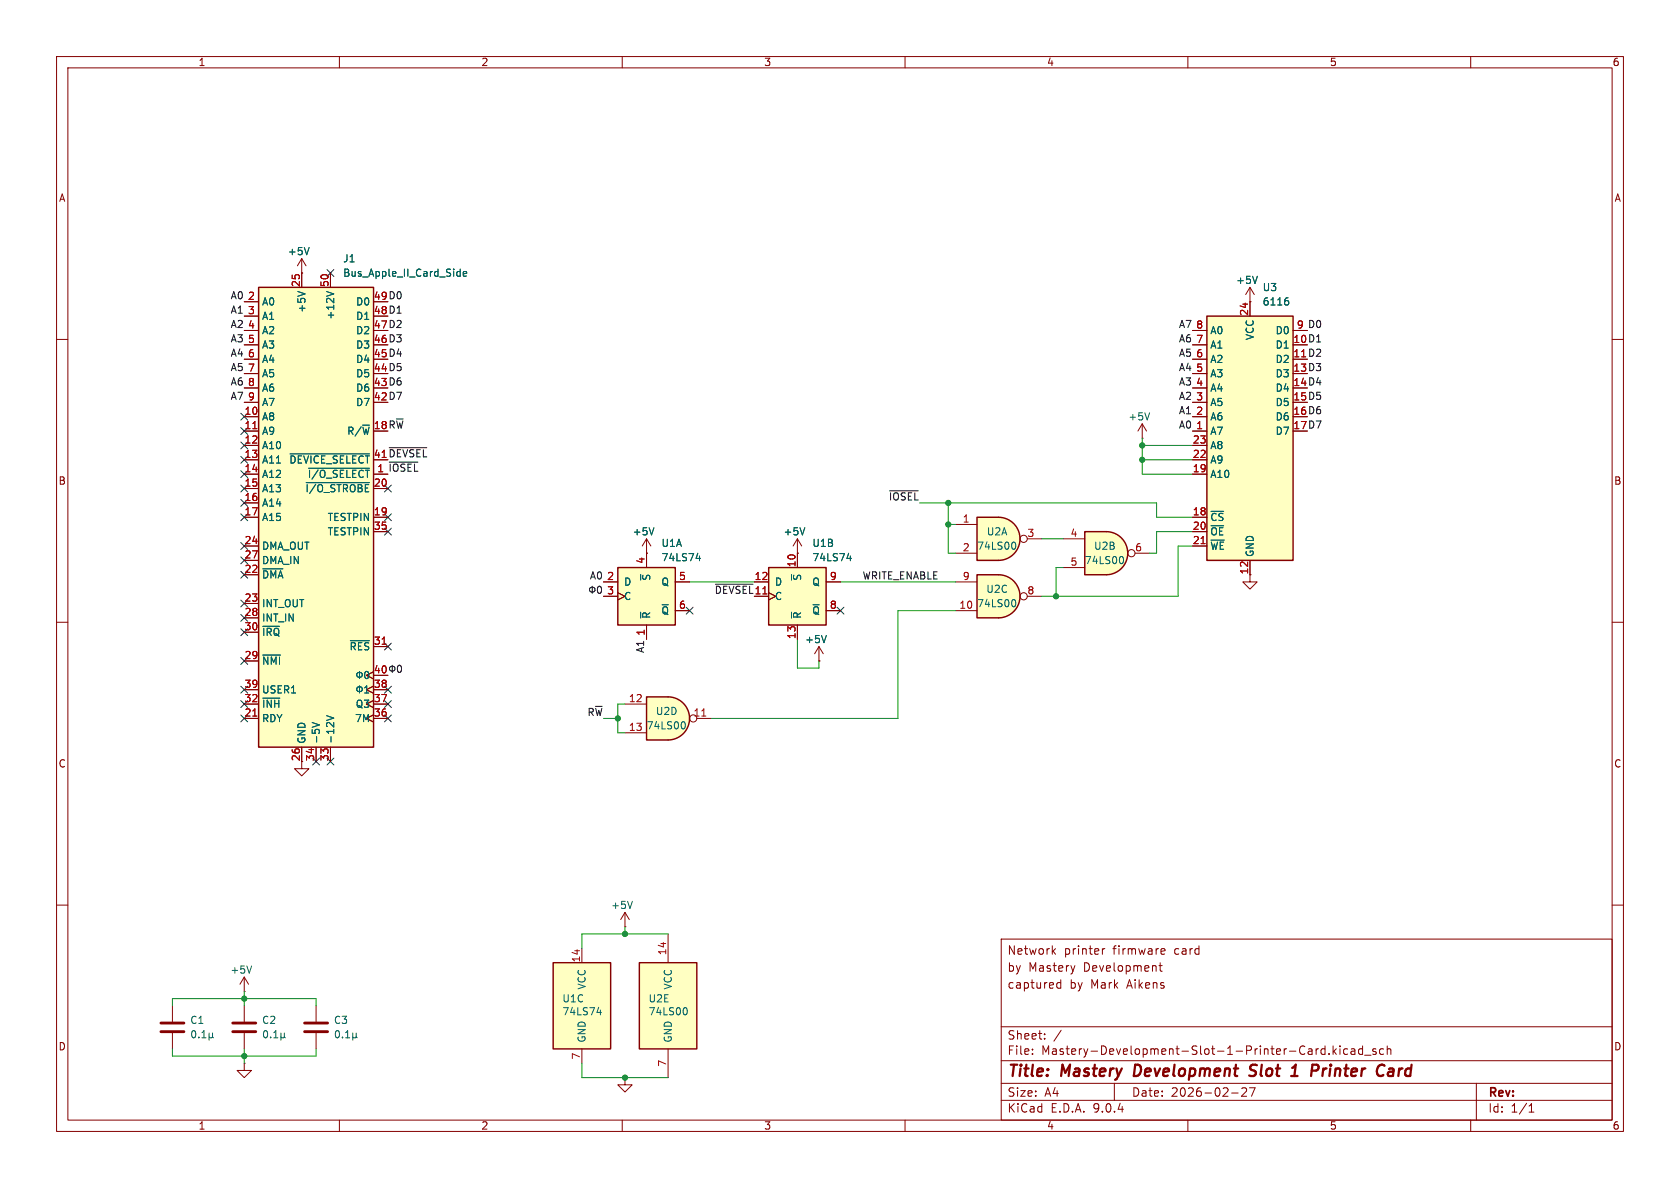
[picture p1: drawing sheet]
<svg xmlns="http://www.w3.org/2000/svg" width="297mm" height="210mm" viewBox="0 0 297 210" stroke-linecap="round" stroke-linejoin="round" font-family="sans-serif">
<g fill="none" stroke="#840000" stroke-width=".18">
<path d="M10 10h277v190h-277zM12 12h273v186h-273zM60 10v2M110 10v2M160 10v2M210 10v2M260 10v2M10 60h2M285 60h2M10 110h2M285 110h2M10 160h2"/>
<path d="M177 166h108v32h-108zM186.2 168.1l.4 .6M186.6 167.7l-.6 .6M187.5 173.2v1.5M187.5 173.8l-.4-.1-.3 .3v.4l.2 .2h.5M190 170.7l-.3 1M194.9 167.7v1M195.3 167.7l-.3 .1-.1 .2M204.9 170.7h.6M205.1 170.2v1.3l.4 .2M205.5 167.7l.4 .1 .1 .3-.8 .1M205.9 168.6l-.4 .1"/>
<path d="M285 160h2M60 198v2M110 198v2M160 198v2M177 194.5h108M177 191.5h108M177 187.5h108M177 181.5h108M182.5 186.3v.1M182.5 185.5v.1M184.7 183.6v.1M184.7 182.8v.1"/>
<path d="M187.6 182.1l-1.3 2M197 191.5v3M210 198v2M217.7 193.2h1.2M219.7 192.3l.5 .1 .2 .3-.9 1.1h.9M220.9 192.3h1l-.7 1.5M234.2 184.9v1.5M234.2 185.5l-.4-.1-.3 .3v.4l.2 .2h.5M235 186.3v.1M235.7 184.9v1.5M235.8 185.8l.4 .6M236.2 185.4l-.5 .6"/>
<path d="M236.9 184.9v.1M236.9 185.4v1M238.2 185.5l-.4-.1-.3 .3v.4l.2 .2h.5M238.9 185.5h.6v.9M239.5 185.8h-.5a.29 .29 0 0 0-.2 .3 .29 .29 0 0 0 .2 .3l.5-.1M240.9 185.5l-.4-.1-.3 .3v.4l.1 .2h.6M240.9 184.9v1.5M241.2 186.5h1.2M243.2 185.5l-.3-.1-.2 .2v.2l.5 .2v.3h-.5M244.6 185.5l-.4-.1-.3 .3v.4l.1 .2h.6M245.2 185.5l.3-.1 .3 .1 .1 .9M245.2 184.9v1.5"/>
<path d="M260 198v2M261 191.5v6.5M270.3 196.6h.9M270.3 195.5l.4-.4v1.5"/>
</g>
<path d="M200.7 188.2l-.3 2h.5M221.9 190a.85 .85 0 0 1-1.1 .1M221.9 188.2l-.6 .1a.46 .46 0 0 0-.3 .5 .46 .46 0 0 0 .3 .4l.6 .2M228.3 190.2h1.1M233.9 188.9l-.1 1.3M234.3 188.9l-.4 .4M245.6 189l.2-.1 .5 .1v1.2M246.4 189.4h-.7a.4 .4 0 0 0-.4 .4 .4 .4 0 0 0 .3 .4l.7-.1" fill="none" stroke="#840000" stroke-width=".4"/>
<path d="M118.1 123.2a3.8 3.8 0 0 1 3.8 3.8 3.8 3.8 0 0 1-3.8 3.8z" fill="#ffffc2" stroke="#ffffc2" stroke-width=".18"/>
<path d="M114.3 123.2h3.8v7.6h-3.8z" fill="#ffffc2"/>
<path d="M114.3 123.2h3.8a3.8 3.8 0 0 1 3.8 3.8 3.8 3.8 0 0 1-3.8 3.8h-3.8z" fill="none" stroke="#840000" stroke-width=".25"/>
<g fill="none" stroke="#840000" stroke-width=".18">
<path d="M114.3 97.8h.1M114.3 95.3l-.8 1.2M114.3 95.3l.8 1.2M114.3 95.3v2.5M110.5 124.5h3.8M110.5 129.5h3.8M123.2 127h2.5M43.2 175.3h.1M43.2 172.7l-.8 1.3M43.2 172.7l.7 1.3M43.2 172.7v2.6"/>
<circle cx="122.6" cy="127" r=".63"/>
</g>
<path d="M124.1 126.6h.7" fill="none" stroke="#a90000" stroke-width=".18"/>
<path d="M115.6 93.3l-.4 1.3M120.8 127.6a.79 .79 0 0 1 0 1.2M44.5 170.8l-.4 1.2" fill="none" stroke="#006464" stroke-width=".18"/>
<path d="M45.7 50.8h20.3v81.3h-20.3z" fill="#ffffc2"/>
<path d="M45.7 50.8h20.3v81.3h-20.3z" fill="none" stroke="#840000" stroke-width=".25"/>
<g fill="none" stroke="#840000" stroke-width=".18">
<path d="M43.2 53.3h2.5M43.2 55.9h2.5M43.2 58.4h2.5M53.3 48.3v2.5M58.4 48.3v2.5M43.2 61h2.5M43.2 63.5h2.5M43.2 66h2.5M43.2 68.6h2.5M43.2 71.1h2.5M43.2 73.7h2.5M43.2 76.2h2.5"/>
<path d="M43.2 78.7h2.5M43.2 81.3h2.5M43.2 83.8h2.5M43.2 86.4h2.5M43.2 88.9h2.5M43.2 91.4h2.5M43.2 96.5h2.5M43.2 99.1h2.5M66 83.8h2.6M66 86.4h2.6M66 91.4h2.6M66 94h2.6"/>
<path d="M43.2 101.6h2.5M43.2 106.7h2.5M43.2 109.2h2.5M43.2 111.8h2.5M43.2 116.8h2.5M66 118.7l-1.2 .7 1.2 .6M66 114.3h2.6M66 119.4h2.6M144.8 116.8h.1M144.8 114.3l-.8 1.3M144.8 114.3l.7 1.3M144.8 114.3v2.5"/>
<path d="M43.2 121.9h2.5M43.2 124.5h2.5M43.2 127h2.5M53.3 132.1v3.8h1.3l-1.3 1.3-1.2-1.3h1.2M55.9 132.1v2.5M58.4 132.1v2.5M66 121.3l-1.2 .6 1.2 .7M66 123.8l-1.2 .7 1.2 .6M66 126.4l-1.2 .6 1.2 .6M66 121.9h2.6M66 124.5h2.6M66 127h2.6"/>
</g>
<path d="M44.7 75.8h.7M67.6 113.9h.7M44.7 126.6h.7" fill="none" stroke="#a90000" stroke-width=".18"/>
<g fill="none" stroke="#006464" stroke-width=".18">
<path d="M52.6 51.5l1.3 .5M57.7 51.5l1.3 .5M80.9 48.8h.5M80.9 48.1h.5M81.4 47.6v1.2M81.9 48.4l.6-.1-.1-.2-.3-.1-.2 .2 .1 .6h.4M51.3 80.2h14M54.1 85.3h11.2M54.6 82.8h10.7M46.5 100.6h3.5M46.5 110.7h2.9M46.5 115.8h3.1"/>
<path d="M61.9 113.3h3.4M63.6 118.7v1.3M64.6 118.8l.2-.1a.68 .68 0 0 1 .4 .6 .68 .68 0 0 1-.4 .7 .84 .84 0 0 1-.2-1.2zM146.1 112.3l-.4 1.3M46.5 123.4h3M55.2 127.7l1.3 .4-1.3 .5M57.7 126.5l1.3 .4-1.3 .5M63.6 121.2v1.3M64.5 122.5h.7M64.5 121.6l.3-.4v1.3"/>
<circle cx="63.6" cy="119.3" r=".47"/>
<circle cx="63.6" cy="121.8" r=".48"/>
</g>
<path d="M195.6 94a3.8 3.8 0 0 1 3.8 3.8 3.8 3.8 0 0 1-3.8 3.8z" fill="#ffffc2" stroke="#ffffc2" stroke-width=".18"/>
<path d="M191.8 94h3.8v7.6h-3.8z" fill="#ffffc2"/>
<path d="M191.8 94h3.8a3.8 3.8 0 0 1 3.8 3.8 3.8 3.8 0 0 1-3.8 3.8h-3.8z" fill="none" stroke="#840000" stroke-width=".25"/>
<g fill="none" stroke="#840000" stroke-width=".18">
<path d="M188 95.3h3.8M200.7 97.8h2.5M188 100.3h3.8M43.2 177.8v2.8M43.2 182.6v2.8"/>
<circle cx="200" cy="97.8" r=".63"/>
</g>
<path d="M198.3 98.4a.79 .79 0 0 1 0 1.2M46.7 182.3l.2-.1a.68 .68 0 0 1 .4 .6 .68 .68 0 0 1-.4 .7l-.2-.2-.1-.3zM47.9 183.3v.2M48.4 183.5h.7M48.4 182.6l.4-.4v1.3M49.7 183.3l.1 .2h.3l.2-.2M49.7 182.6v1.3M50.3 183.3l.2 .2M50.3 182.6v.7" fill="none" stroke="#006464" stroke-width=".18"/>
<path d="M41.1 180.8h4.1M41.1 182.4h4.1" fill="none" stroke="#840000" stroke-width=".51"/>
<path d="M176.5 91.4a3.8 3.8 0 0 1 3.8 3.9 3.8 3.8 0 0 1-3.8 3.8z" fill="#ffffc2" stroke="#ffffc2" stroke-width=".18"/>
<path d="M172.7 91.4h3.8v7.7h-3.8z" fill="#ffffc2"/>
<path d="M172.7 91.4h3.8a3.8 3.8 0 0 1 3.8 3.9 3.8 3.8 0 0 1-3.8 3.8h-3.8z" fill="none" stroke="#840000" stroke-width=".25"/>
<g fill="none" stroke="#840000" stroke-width=".18">
<path d="M168.9 92.7h3.8M168.9 97.8h3.8M181.6 95.3h2.5"/>
<circle cx="181" cy="95.2" r=".63"/>
</g>
<path d="M179.3 95.8a.79 .79 0 0 1 0 1.3" fill="none" stroke="#006464" stroke-width=".18"/>
<path d="M176.5 101.6a3.8 3.8 0 0 1 3.8 3.8 3.8 3.8 0 0 1-3.8 3.8z" fill="#ffffc2" stroke="#ffffc2" stroke-width=".18"/>
<path d="M172.7 101.6h3.8v7.6h-3.8z" fill="#ffffc2"/>
<path d="M172.7 101.6h3.8a3.8 3.8 0 0 1 3.8 3.8 3.8 3.8 0 0 1-3.8 3.8h-3.8z" fill="none" stroke="#840000" stroke-width=".25"/>
<g fill="none" stroke="#840000" stroke-width=".18">
<path d="M168.9 102.9h3.8M168.9 108h3.8M181.6 105.4h2.5M110.5 190.5v1.3h1.3l-1.3 1.2-1.3-1.2h1.3M110.5 190.5h.1"/>
<circle cx="181" cy="105.4" r=".63"/>
</g>
<path d="M179.3 106a.79 .79 0 0 1 0 1.3" fill="none" stroke="#006464" stroke-width=".18"/>
<path d="M113 170.2h10.2v15.2h-10.2z" fill="#ffffc2"/>
<path d="M113 170.2h10.2v15.2h-10.2z" fill="none" stroke="#840000" stroke-width=".25"/>
<path d="M118.1 165.1v5.1M118.1 185.4v5.1" fill="none" stroke="#840000" stroke-width=".18"/>
<path d="M121.2 178.1a.79 .79 0 0 1 0 1.3" fill="none" stroke="#006464" stroke-width=".18"/>
<path d="M97.8 170.2h10.1v15.2h-10.1z" fill="#ffffc2"/>
<path d="M97.8 170.2h10.1v15.2h-10.1z" fill="none" stroke="#840000" stroke-width=".25"/>
<path d="M141 97.8h.1M141 95.3l-.8 1.2M141 95.3l.7 1.2M141 95.3v2.5M102.9 167.6v2.6M102.9 185.4v2.6" fill="none" stroke="#840000" stroke-width=".18"/>
<path d="M142.3 93.3l-.4 1.3M105.5 179h.8M106.1 178.5v.9" fill="none" stroke="#006464" stroke-width=".18"/>
<path d="M135.9 100.3h10.1v10.2h-10.1z" fill="#ffffc2"/>
<path d="M135.9 100.3h10.1v10.2h-10.1z" fill="none" stroke="#840000" stroke-width=".25"/>
<path d="M141 97.8v2.5M133.3 102.9h2.6M135.9 104.8l1.3 .6-1.3 .6M141 110.5v2.5M146 102.9h2.6M146 108h2.6M55.9 177.8v2.8M43.2 188v1.2h1.2l-1.2 1.3-1.3-1.3h1.3M43.2 188h.1M55.9 182.6v2.8" fill="none" stroke="#840000" stroke-width=".18"/>
<path d="M149.7 98.7h.8M150.3 98.3v.8M139.9 108.2v1M59.4 182.3l.2-.1a.68 .68 0 0 1 .4 .6 .68 .68 0 0 1-.4 .7l-.2-.2-.1-.3zM60.6 183.3v.2M61.1 183.5h.7M61.1 182.6l.4-.4v1.3M62.4 183.3l.1 .2h.3l.2-.2M62.4 182.6v1.3M63 183.3l.2 .2M63 182.6v.7" fill="none" stroke="#006464" stroke-width=".18"/>
<path d="M53.8 180.8h4.1M53.8 182.4h4.1" fill="none" stroke="#840000" stroke-width=".51"/>
<path d="M109.2 100.3h10.2v10.2h-10.2z" fill="#ffffc2"/>
<path d="M109.2 100.3h10.2v10.2h-10.2z" fill="none" stroke="#840000" stroke-width=".25"/>
<g fill="none" stroke="#840000" stroke-width=".18">
<path d="M114.3 97.8v2.5M106.7 102.9h2.5M106.7 105.4h2.5M109.2 104.8l1.3 .6-1.3 .6M114.3 110.5v2.5M119.4 102.9h2.5M119.4 108h2.5M30.5 177.8v2.8M110.5 163.8h.1M110.5 161.3l-.8 1.3M110.5 161.3l.8 1.3M110.5 161.3v2.5"/>
<path d="M30.5 182.6v2.8"/>
</g>
<path d="M123.1 98.7h.7M123.7 98.3v.8M113.3 108.2v1M111.8 159.3l-.4 1.3M34 182.3l.2-.1a.68 .68 0 0 1 .4 .6 .68 .68 0 0 1-.4 .7l-.2-.2-.1-.3zM35.2 183.3v.2M35.7 183.5h.7M35.7 182.6l.4-.4v1.3M37 183.3l.1 .2h.3l.2-.2M37 182.6v1.3M37.6 183.3l.2 .2M37.6 182.6v.7" fill="none" stroke="#006464" stroke-width=".18"/>
<path d="M28.4 180.8h4.1M28.4 182.4h4.1" fill="none" stroke="#840000" stroke-width=".51"/>
<path d="M213.4 55.9h15.2v43.2h-15.2z" fill="#ffffc2"/>
<path d="M213.4 55.9h15.2v43.2h-15.2z" fill="none" stroke="#840000" stroke-width=".25"/>
<g fill="none" stroke="#840000" stroke-width=".18">
<path d="M43.2 58.4h2.5M43.2 53.3h2.5M43.2 55.9h2.5M53.3 48.3h.1M53.3 45.7l-.7 1.3M53.3 45.7l.8 1.3M53.3 45.7v5.1M58.4 48.3v2.5M210.8 58.4h2.6M221 53.3h.1M221 50.8v5.1M221 50.8l-.8 1.3"/>
<path d="M221 50.8l.7 1.3M228.6 58.4h2.5M43.2 61h2.5M43.2 63.5h2.5M43.2 66h2.5M43.2 68.6h2.5M43.2 71.1h2.5M43.2 73.7h2.5M43.2 76.2h2.5M43.2 78.7h2.5M201.9 77.5h.1M201.9 74.9l-.7 1.3"/>
<path d="M201.9 74.9l.8 1.3M201.9 74.9v2.6M210.8 61h2.6M210.8 63.5h2.6M210.8 66h2.6M210.8 68.6h2.6M210.8 71.1h2.6M210.8 73.7h2.6M210.8 76.2h2.6M210.8 78.7h2.6M43.2 81.3h2.5M43.2 83.8h2.5"/>
<path d="M43.2 91.4h2.5M43.2 96.5h2.5M43.2 86.4h2.5M43.2 88.9h2.5M43.2 99.1h2.5M66 83.8h2.6M66 91.4h2.6M66 94h2.6M66 86.4h2.6M114.3 97.8h.1M114.3 97.8v2.5M141 97.8h.1"/>
<path d="M141 97.8v2.5M210.8 81.3h2.6M210.8 83.8h2.6M210.8 91.4h2.6M210.8 94h2.6M210.8 96.5h2.6M221 99.1v3.8h1.2l-1.2 1.2-1.3-1.2h1.3M43.2 101.6h2.5M43.2 106.7h2.5M43.2 109.2h2.5M43.2 111.8h2.5M43.2 116.8h2.5"/>
<path d="M66 118.7l-1.2 .7 1.2 .6M66 114.3h2.6M66 119.4h2.6M106.7 102.9h2.5M106.7 105.4h2.5M109.2 104.8l1.3 .6-1.3 .6M114.3 110.5v2.5M119.4 102.9h2.5M119.4 108h2.5M133.3 102.9h2.6M135.9 104.8l1.3 .6-1.3 .6M141 110.5v2.5"/>
<path d="M144.8 116.8h.1M146 102.9h2.6M146 108h2.6M43.2 121.9h2.5M43.2 124.5h2.5M43.2 127h2.5M53.3 132.1v2.5M55.9 132.1v2.5M58.4 132.1v2.5M66 121.3l-1.2 .6 1.2 .7M66 123.8l-1.2 .7 1.2 .6M66 126.4l-1.2 .6 1.2 .6"/>
<path d="M66 121.9h2.6M66 124.5h2.6M66 127h2.6"/>
</g>
<path d="M44.7 75.8h.7M212.3 96.1h.8M67.6 113.9h.7M44.7 126.6h.7" fill="none" stroke="#a90000" stroke-width=".18"/>
<g fill="none" stroke="#006464" stroke-width=".18">
<path d="M52.6 51.5l1.3 .5M54.6 43.8l-.4 1.2M57.7 51.5l1.3 .5M80.9 48.8h.5M80.9 48.1h.5M81.4 47.6v1.2M81.9 48.4l.6-.1-.1-.2-.3-.1-.2 .2 .1 .6h.4M222.3 48.8l-.4 1.3M227.5 52.6h.2M227.6 53.1l.2 .3v.3l-.2 .2M203.2 73l-.4 1.2M51.3 80.2h14"/>
<path d="M54.1 85.3h11.2M54.6 82.8h10.7M115.6 93.3l-.4 1.3M123.1 98.7h.7M123.7 98.3v.8M142.3 93.3l-.4 1.3M149.7 98.7h.8M150.3 98.3v.8M46.5 100.6h3.5M46.5 110.7h2.9M46.5 115.8h3.1M61.9 113.3h3.4"/>
<path d="M63.6 118.7v1.3M64.6 118.8l.2-.1a.68 .68 0 0 1 .4 .6 .68 .68 0 0 1-.4 .7 .84 .84 0 0 1-.2-1.2zM113.3 108.2v1M139.9 108.2v1M146.1 112.3l-.4 1.3M46.5 123.4h3M55.2 127.7l1.3 .4-1.3 .5M57.7 126.5l1.3 .4-1.3 .5M63.6 121.2v1.3M64.5 122.5h.7M64.5 121.6l.3-.4v1.3"/>
<circle cx="63.6" cy="119.3" r=".47"/>
<circle cx="63.6" cy="121.8" r=".48"/>
</g>
<g fill="none" stroke="#0f0f0f" stroke-width=".18">
<path d="M68.8 79.1h6.6M68.8 81.7h5.1M157.3 86.8h5M69.3 117.6v1.3M70.4 117.7l.2-.1a.68 .68 0 0 1 .4 .6 .68 .68 0 0 1-.4 .7l-.2-.2-.1-.3zM104.7 103.6v1.3M105.7 103.7l.2-.1a.68 .68 0 0 1 .5 .7 .68 .68 0 0 1-.5 .6l-.2-.1-.1-.4zM126.5 103.3h6.6"/>
<circle cx="69.4" cy="118.2" r=".47"/>
<circle cx="104.7" cy="104.3" r=".47"/>
</g>
<g fill="none" stroke="#009600" stroke-width=".18">
<path d="M201.9 77.5v6.3h8.9M201.9 78.7h8.9M162.6 88.9h41.9v2.5h6.3M167.6 88.9v8.9h1.3M167.6 92.7h1.3M184.1 95.3h3.9M201.9 81.3h8.9M210.8 96.5h-2.5v8.9h-24.2M210.8 94h-6.3v3.8h-1.3M121.9 102.9h11.4M141 113v5.1h3.8v-1.3M148.6 102.9h20.3"/>
<path d="M168.9 108h-10.2v19h-33M188 100.3h-1.3v5.1M110.5 124.5h-1.3v5h1.3M30.5 177.8v-1.3h25.4v1.3M43.2 175.3v2.5M110.5 163.8v1.3M118.1 165.1h-15.2v2.5M30.5 185.4v1.3h25.4v-1.3M43.2 185.4v2.6M102.9 188v2.5h15.2"/>
</g>
<g fill="none" stroke="#000084" stroke-width=".18">
<path d="M57.8 47.7l1.2 1.2M59 47.7l-1.2 1.2M42.6 73.1l1.2 1.2M42.6 75.6l1.2 1.2M42.6 78.1l1.2 1.2M43.8 73.1l-1.2 1.2M43.8 75.6l-1.2 1.2M43.8 78.1l-1.2 1.2M42.6 95.9l1.2 1.2M42.6 98.5l1.2 1.2M42.6 85.8l1.2 1.2M42.6 88.3l1.2 1.2"/>
<path d="M42.6 83.2l1.2 1.2M42.6 80.7l1.2 1.2M42.6 90.8l1.2 1.2M43.8 95.9l-1.2 1.2M43.8 98.5l-1.2 1.2M43.8 85.8l-1.2 1.2M43.8 88.3l-1.2 1.2M43.8 83.2l-1.2 1.2M43.8 80.7l-1.2 1.2M43.8 90.8l-1.2 1.2M68 85.8l1.2 1.2M68 93.4l1.2 1.2"/>
<path d="M68 90.8l1.2 1.2M69.2 90.8l-1.2 1.2M69.2 85.8l-1.2 1.2M69.2 93.4l-1.2 1.2M42.6 101l1.2 1.2M42.6 108.6l1.2 1.2M42.6 106.1l1.2 1.2M42.6 116.2l1.2 1.2M42.6 111.2l1.2 1.2M43.8 101l-1.2 1.2M43.8 108.6l-1.2 1.2M43.8 106.1l-1.2 1.2"/>
<path d="M43.8 116.2l-1.2 1.2M43.8 111.2l-1.2 1.2M68 113.7l1.2 1.2M69.2 113.7l-1.2 1.2M121.3 107.3l1.2 1.3M122.5 107.3l-1.2 1.3M148 107.3l1.2 1.3M149.2 107.3l-1.2 1.3M42.6 126.4l1.2 1.2M42.6 121.3l1.2 1.2M42.6 123.9l1.2 1.2M43.8 126.4l-1.2 1.2"/>
<path d="M43.8 121.3l-1.2 1.2M43.8 123.9l-1.2 1.2M55.3 134l1.2 1.2M56.5 134l-1.2 1.2M57.8 134l1.2 1.2M59 134l-1.2 1.2M68 123.9l1.2 1.2M68 121.3l1.2 1.2M68 126.4l1.2 1.2M69.2 123.9l-1.2 1.2M69.2 121.3l-1.2 1.2M69.2 126.4l-1.2 1.2"/>
</g>
<g fill="#009600" stroke="#009600" stroke-width=".18">
<circle cx="186.7" cy="105.4" r=".46"/>
<circle cx="201.9" cy="81.3" r=".46"/>
<circle cx="201.9" cy="78.7" r=".46"/>
<circle cx="110.5" cy="190.5" r=".46"/>
<circle cx="43.2" cy="176.5" r=".46"/>
<circle cx="43.2" cy="186.7" r=".46"/>
<circle cx="110.5" cy="165.1" r=".46"/>
<circle cx="109.2" cy="127" r=".46"/>
<circle cx="167.6" cy="92.7" r=".46"/>
<circle cx="167.6" cy="88.9" r=".46"/>
</g>
<g font-size="2.8" fill="#840000">
<text x="178" y="190.9">Title:</text>
<text x="187.7" y="190.9">Mastery</text>
<text x="201.3" y="190.9">Development</text>
<text x="222.6" y="190.9">Slot</text>
<text x="230.8" y="190.9">1</text>
<text x="235" y="190.9">Printer</text>
<text x="247.5" y="190.9">Card</text>
</g>
<g font-size="2.1" fill="#840000">
<text x="178" y="172">by</text>
<text x="178" y="169">Network</text>
<text x="181.8" y="172">Mastery</text>
<text x="188.1" y="169">printer</text>
<text x="191.6" y="172">Development</text>
<text x="196.8" y="169">firmware</text>
<text x="207.8" y="169">card</text>
<text x="178" y="175">captured</text>
<text x="189.1" y="175">by</text>
<text x="192.9" y="175">Mark</text>
<text x="199.4" y="175">Aikens</text>
<text x="178" y="184">Sheet:</text>
<text x="178" y="186.7">File:</text>
<text x="184.1" y="186.7">Mastery-Development-Slot-1-Printer-Card.kicad_sch</text>
<text x="178" y="196.9">KiCad</text>
<text x="178" y="194.1">Size:</text>
<text x="184.7" y="194.1">A4</text>
<text x="185.7" y="196.9">E.D.A.</text>
<text x="193.3" y="196.9">9.0.4</text>
<text x="200" y="194.1">Date:</text>
<text x="207" y="194.1">2026-02-27</text>
<text x="263" y="194.3">Rev:</text>
<text x="263" y="196.9">Id:</text>
<text x="267.1" y="196.9">1/1</text>
</g>
<g font-size="1.8" fill="#840000">
<text x="35" y="11.9">1</text>
<text x="85" y="11.9">2</text>
<text x="135" y="11.9">3</text>
<text x="185" y="11.9">4</text>
<text x="235" y="11.9">5</text>
<text x="285" y="11.9">6</text>
<text x="10.3" y="35.9">A</text>
<text x="285.3" y="35.9">A</text>
<text x="66" y="53.1">49 D0</text>
<text x="66" y="55.6">48 D1</text>
<text x="66" y="58.2">47 D2</text>
<text x="66" y="60.7">46 D3</text>
<text x="66" y="63.2">45 D4</text>
<text x="66" y="65.8">44 D5</text>
<text x="228.6" y="60.7">10 D1</text>
<text x="228.6" y="65.8">13 D3</text>
<text x="66" y="68.3">43 D6</text>
<text x="66" y="70.9">42 D7</text>
<text x="228.6" y="68.3">14 D4</text>
<text x="228.6" y="70.9">15 D5</text>
<text x="66" y="75.9">18 R~{W}</text>
<text x="228.6" y="73.4">16 D6</text>
<text x="228.6" y="75.9">17 D7</text>
<text x="10.3" y="85.9">B</text>
<text x="285.3" y="85.9">B</text>
<text x="10.3" y="135.9">C</text>
<text x="285.3" y="135.9">C</text>
<text x="10.3" y="185.9">D</text>
<text x="285.3" y="185.9">D</text>
<text x="35" y="199.9">1</text>
<text x="85" y="199.9">2</text>
<text x="135" y="199.9">3</text>
<text x="185" y="199.9">4</text>
<text x="235" y="199.9">5</text>
<text x="285" y="199.9">6</text>
</g>
<g font-size="1.8" fill="#006464">
<text x="50.8" y="45.3">+5V</text>
<text x="60.6" y="46.6">J1</text>
<text x="60.6" y="49.1">Bus_Apple_II_Card_Side</text>
<text x="218.4" y="50.4">+5V</text>
<text x="223.1" y="51.7">U3</text>
<text x="46.2" y="54.2">A0</text>
<text x="46.2" y="56.7">A1</text>
<text x="46.2" y="59.3">A2</text>
<text x="54.2" y="55.4" transform="rotate(-90 54.2 55.4)">+5V</text>
<text x="59.3" y="56.6" transform="rotate(-90 59.3 56.6)">+12V</text>
<text x="62.8" y="54.2">D0</text>
<text x="62.8" y="56.7">D1</text>
<text x="62.8" y="59.3">D2</text>
<text x="213.9" y="59.3">A0</text>
<text x="223.1" y="54.2">6116</text>
<text x="225.4" y="59.3">D0</text>
<text x="46.2" y="61.8">A3</text>
<text x="46.2" y="64.4">A4</text>
<text x="62.8" y="61.8">D3</text>
<text x="62.8" y="64.4">D4</text>
<text x="213.9" y="61.8">A1</text>
<text x="213.9" y="64.4">A2</text>
<text x="221.8" y="60.2" transform="rotate(-90 221.8 60.2)">VCC</text>
<text x="225.4" y="61.8">D1</text>
<text x="225.4" y="64.4">D2</text>
<text x="46.2" y="66.9">A5</text>
<text x="46.2" y="69.4">A6</text>
<text x="46.2" y="72">A7</text>
<text x="62.8" y="66.9">D5</text>
<text x="62.8" y="69.4">D6</text>
<text x="62.8" y="72">D7</text>
<text x="213.9" y="66.9">A3</text>
<text x="213.9" y="69.4">A4</text>
<text x="213.9" y="72">A5</text>
<text x="225.4" y="66.9">D3</text>
<text x="225.4" y="69.4">D4</text>
<text x="225.4" y="72">D5</text>
<text x="46.2" y="74.5">A8</text>
<text x="46.2" y="77.1">A9</text>
<text x="61.3" y="77.1">R/~{W}</text>
<text x="199.4" y="74.5">+5V</text>
<text x="213.9" y="74.5">A6</text>
<text x="213.9" y="77.1">A7</text>
<text x="225.4" y="74.5">D6</text>
<text x="225.4" y="77.1">D7</text>
<text x="46.2" y="79.6">A10</text>
<text x="46.2" y="82.1">A11</text>
<text x="51.1" y="82.1">~{DEVICE_SELECT}</text>
<text x="213.9" y="79.6">A8</text>
<text x="213.9" y="82.1">A9</text>
<text x="46.2" y="84.7">A12</text>
<text x="46.2" y="87.2">A13</text>
<text x="46.2" y="89.8">A14</text>
<text x="53.9" y="87.2">~{I/O_STROBE}</text>
<text x="54.3" y="84.7">~{I/O_SELECT}</text>
<text x="213.9" y="84.7">A10</text>
<text x="46.2" y="92.3">A15</text>
<text x="57.8" y="92.3">TESTPIN</text>
<text x="57.8" y="94.8">TESTPIN</text>
<text x="111.8" y="94.8">+5V</text>
<text x="138.4" y="94.8">+5V</text>
<text x="174.4" y="94.8">U2A</text>
<text x="213.9" y="92.3">~{CS}</text>
<text x="213.9" y="94.8">~{OE}</text>
<text x="46.2" y="97.4">DMA_OUT</text>
<text x="46.2" y="99.9">DMA_IN</text>
<text x="116.8" y="96.9">U1A</text>
<text x="116.8" y="99.4">74LS74</text>
<text x="143.5" y="96.9">U1B</text>
<text x="143.5" y="99.4">74LS74</text>
<text x="172.6" y="97.4">74LS00</text>
<text x="191.7" y="99.9">74LS00</text>
<text x="193.3" y="97.4">U2B</text>
<text x="213.9" y="97.4">~{WE}</text>
<text x="221.8" y="98.6" transform="rotate(-90 221.8 98.6)">GND</text>
<text x="46.2" y="102.5">~{DMA}</text>
<text x="46.2" y="107.5">INT_OUT</text>
<text x="110.2" y="103.7">D</text>
<text x="110.2" y="106.3">C</text>
<text x="115.2" y="102.8" transform="rotate(-90 115.2 102.8)">~{S}</text>
<text x="116.8" y="103.7">Q</text>
<text x="136.9" y="103.7">D</text>
<text x="136.9" y="106.3">C</text>
<text x="141.8" y="102.8" transform="rotate(-90 141.8 102.8)">~{S}</text>
<text x="143.5" y="103.7">Q</text>
<text x="172.6" y="107.5">74LS00</text>
<text x="174.3" y="105">U2C</text>
<text x="46.2" y="110.1">INT_IN</text>
<text x="46.2" y="112.6">~{IRQ}</text>
<text x="115.2" y="109.5" transform="rotate(-90 115.2 109.5)">~{R}</text>
<text x="116.8" y="108.8">~{Q}</text>
<text x="141.8" y="109.5" transform="rotate(-90 141.8 109.5)">~{R}</text>
<text x="142.2" y="113.9">+5V</text>
<text x="143.5" y="108.8">~{Q}</text>
<text x="46.2" y="117.7">~{NMI}</text>
<text x="61.7" y="115.2">~{RES}</text>
<text x="46.2" y="122.8">USER1</text>
<text x="46.2" y="125.3">~{INH}</text>
<text x="62.8" y="125.3">Q3</text>
<text x="46.2" y="127.9">RDY</text>
<text x="54.2" y="131.6" transform="rotate(-90 54.2 131.6)">GND</text>
<text x="56.7" y="131.6" transform="rotate(-90 56.7 131.6)">-5V</text>
<text x="59.3" y="131.6" transform="rotate(-90 59.3 131.6)">-12V</text>
<text x="62.7" y="127.9">7M</text>
<text x="114.2" y="129.1">74LS00</text>
<text x="115.8" y="126.6">U2D</text>
<text x="107.9" y="160.9">+5V</text>
<text x="40.6" y="172.3">+5V</text>
<text x="99.3" y="177.4">U1C</text>
<text x="99.3" y="179.7">74LS74</text>
<text x="103.7" y="175" transform="rotate(-90 103.7 175)">VCC</text>
<text x="114.6" y="177.4">U2E</text>
<text x="114.6" y="179.7">74LS00</text>
<text x="119" y="175" transform="rotate(-90 119 175)">VCC</text>
<text x="33.5" y="181.2">C1</text>
<text x="46.2" y="181.2">C2</text>
<text x="58.9" y="181.2">C3</text>
<text x="103.7" y="184.4" transform="rotate(-90 103.7 184.4)">GND</text>
<text x="119" y="184.4" transform="rotate(-90 119 184.4)">GND</text>
</g>
<g font-size="1.8" fill="#0f0f0f">
<text x="40.7" y="53">A0</text>
<text x="40.7" y="58.1">A2</text>
<text x="40.7" y="55.5">A1</text>
<text x="208.3" y="58.1">A7</text>
<text x="229.2" y="58.2">9 D0</text>
<text x="40.7" y="65.7">A5</text>
<text x="40.7" y="63.2">A4</text>
<text x="40.7" y="60.6">A3</text>
<text x="208.3" y="60.6">A6</text>
<text x="208.3" y="63.2">A5</text>
<text x="208.3" y="65.7">A4</text>
<text x="40.7" y="68.2">A6</text>
<text x="40.7" y="70.8">A7</text>
<text x="208.3" y="70.8">A2</text>
<text x="208.3" y="68.2">A3</text>
<text x="208.3" y="75.9">A0</text>
<text x="208.3" y="73.3">A1</text>
<text x="66.6" y="83.6">1 ~{IOSEL}</text>
<text x="157" y="88.6">~{IOSEL}</text>
<text x="104.2" y="102.5">A0</text>
<text x="152.4" y="102.5">WRITE_ENABLE</text>
<text x="114" y="115.5" transform="rotate(-90 114 115.5)">A1</text>
</g>
<g font-size="1.8" fill="#a90000">
<text x="43.7" y="53.1">2</text>
<text x="53.1" y="50.8" transform="rotate(-90 53.1 50.8)">25</text>
<text x="58.2" y="50.8" transform="rotate(-90 58.2 50.8)">50</text>
<text x="66" y="53.1">49</text>
<text x="43.7" y="55.6">3</text>
<text x="43.7" y="58.2">4</text>
<text x="66" y="55.6">48</text>
<text x="66" y="58.2">47</text>
<text x="211.4" y="58.2">8</text>
<text x="220.7" y="55.9" transform="rotate(-90 220.7 55.9)">24</text>
<text x="229.2" y="58.2">9</text>
<text x="43.7" y="60.7">5</text>
<text x="43.7" y="63.2">6</text>
<text x="43.7" y="65.8">7</text>
<text x="66" y="60.7">46</text>
<text x="66" y="63.2">45</text>
<text x="66" y="65.8">44</text>
<text x="211.4" y="60.7">7</text>
<text x="211.4" y="63.2">6</text>
<text x="211.4" y="65.8">5</text>
<text x="228.6" y="63.2">11 D2</text>
<text x="228.6" y="60.7">10</text>
<text x="228.6" y="63.2">11</text>
<text x="228.6" y="65.8">13</text>
<text x="43.7" y="68.3">8</text>
<text x="43.7" y="70.9">9</text>
<text x="66" y="68.3">43</text>
<text x="66" y="70.9">42</text>
<text x="211.4" y="68.3">4</text>
<text x="211.4" y="70.9">3</text>
<text x="228.6" y="68.3">14</text>
<text x="228.6" y="70.9">15</text>
<text x="43.1" y="73.4">10</text>
<text x="43.1" y="75.9">11</text>
<text x="66" y="75.9">18</text>
<text x="211.4" y="73.4">2</text>
<text x="211.4" y="75.9">1</text>
<text x="228.6" y="73.4">16</text>
<text x="228.6" y="75.9">17</text>
<text x="43.1" y="78.5">12</text>
<text x="43.1" y="81">13</text>
<text x="43.1" y="83.6">14</text>
<text x="66" y="81">41 ~{DEVSEL}</text>
<text x="66" y="81">41</text>
<text x="66.6" y="83.6">1</text>
<text x="210.8" y="78.5">23</text>
<text x="210.8" y="81">22</text>
<text x="210.8" y="83.6">19</text>
<text x="43.1" y="86.1">15</text>
<text x="43.1" y="88.6">16</text>
<text x="66" y="86.1">20</text>
<text x="43.1" y="91.2">17</text>
<text x="66" y="91.2">19</text>
<text x="66" y="93.7">35</text>
<text x="170.1" y="92.5">1</text>
<text x="181.5" y="95">3</text>
<text x="189.2" y="95">4</text>
<text x="210.8" y="91.2">18</text>
<text x="210.8" y="93.7">20</text>
<text x="43.1" y="96.3">24</text>
<text x="43.1" y="98.8">27</text>
<text x="43.1" y="101.3">22</text>
<text x="114" y="99.8" transform="rotate(-90 114 99.8)">4</text>
<text x="140.7" y="100.4" transform="rotate(-90 140.7 100.4)">10</text>
<text x="170.1" y="97.5">2</text>
<text x="189.2" y="100.1">5</text>
<text x="200.6" y="97.5">6</text>
<text x="210.8" y="96.3">21</text>
<text x="220.7" y="101.6" transform="rotate(-90 220.7 101.6)">12</text>
<text x="43.1" y="106.4">23</text>
<text x="107.2" y="102.6">2</text>
<text x="107.2" y="105.2">3</text>
<text x="119.9" y="102.6">5</text>
<text x="119.9" y="107.7">6</text>
<text x="126.3" y="105.1">~{DEVSEL}</text>
<text x="133.3" y="102.6">12</text>
<text x="133.3" y="105.2">11</text>
<text x="146.6" y="102.6">9</text>
<text x="146.6" y="107.7">8</text>
<text x="169.5" y="107.7">10</text>
<text x="170.1" y="102.6">9</text>
<text x="181.5" y="105.2">8</text>
<text x="43.1" y="109">28</text>
<text x="43.1" y="111.5">30</text>
<text x="114" y="112.5" transform="rotate(-90 114 112.5)">1</text>
<text x="140.7" y="113.1" transform="rotate(-90 140.7 113.1)">13</text>
<text x="43.1" y="116.6">29</text>
<text x="66" y="114">31</text>
<text x="66" y="119.1">40</text>
<text x="43.1" y="121.7">39</text>
<text x="43.1" y="124.2">32</text>
<text x="66" y="121.7">38</text>
<text x="66" y="124.2">37</text>
<text x="111.1" y="124.2">12</text>
<text x="43.1" y="126.7">21</text>
<text x="66" y="126.7">36</text>
<text x="111.1" y="129.3">13</text>
<text x="122.5" y="126.7">11</text>
<text x="53.1" y="134.7" transform="rotate(-90 53.1 134.7)">26</text>
<text x="55.6" y="134.7" transform="rotate(-90 55.6 134.7)">34</text>
<text x="58.2" y="134.7" transform="rotate(-90 58.2 134.7)">33</text>
<text x="102.6" y="170.2" transform="rotate(-90 102.6 170.2)">14</text>
<text x="117.9" y="169" transform="rotate(-90 117.9 169)">14</text>
<text x="102.6" y="187.4" transform="rotate(-90 102.6 187.4)">7</text>
<text x="117.9" y="188.7" transform="rotate(-90 117.9 188.7)">7</text>
</g>
<text font-size="1.8" fill="#009600" x="103.8" y="126.7">R~{W}</text>
</svg>
